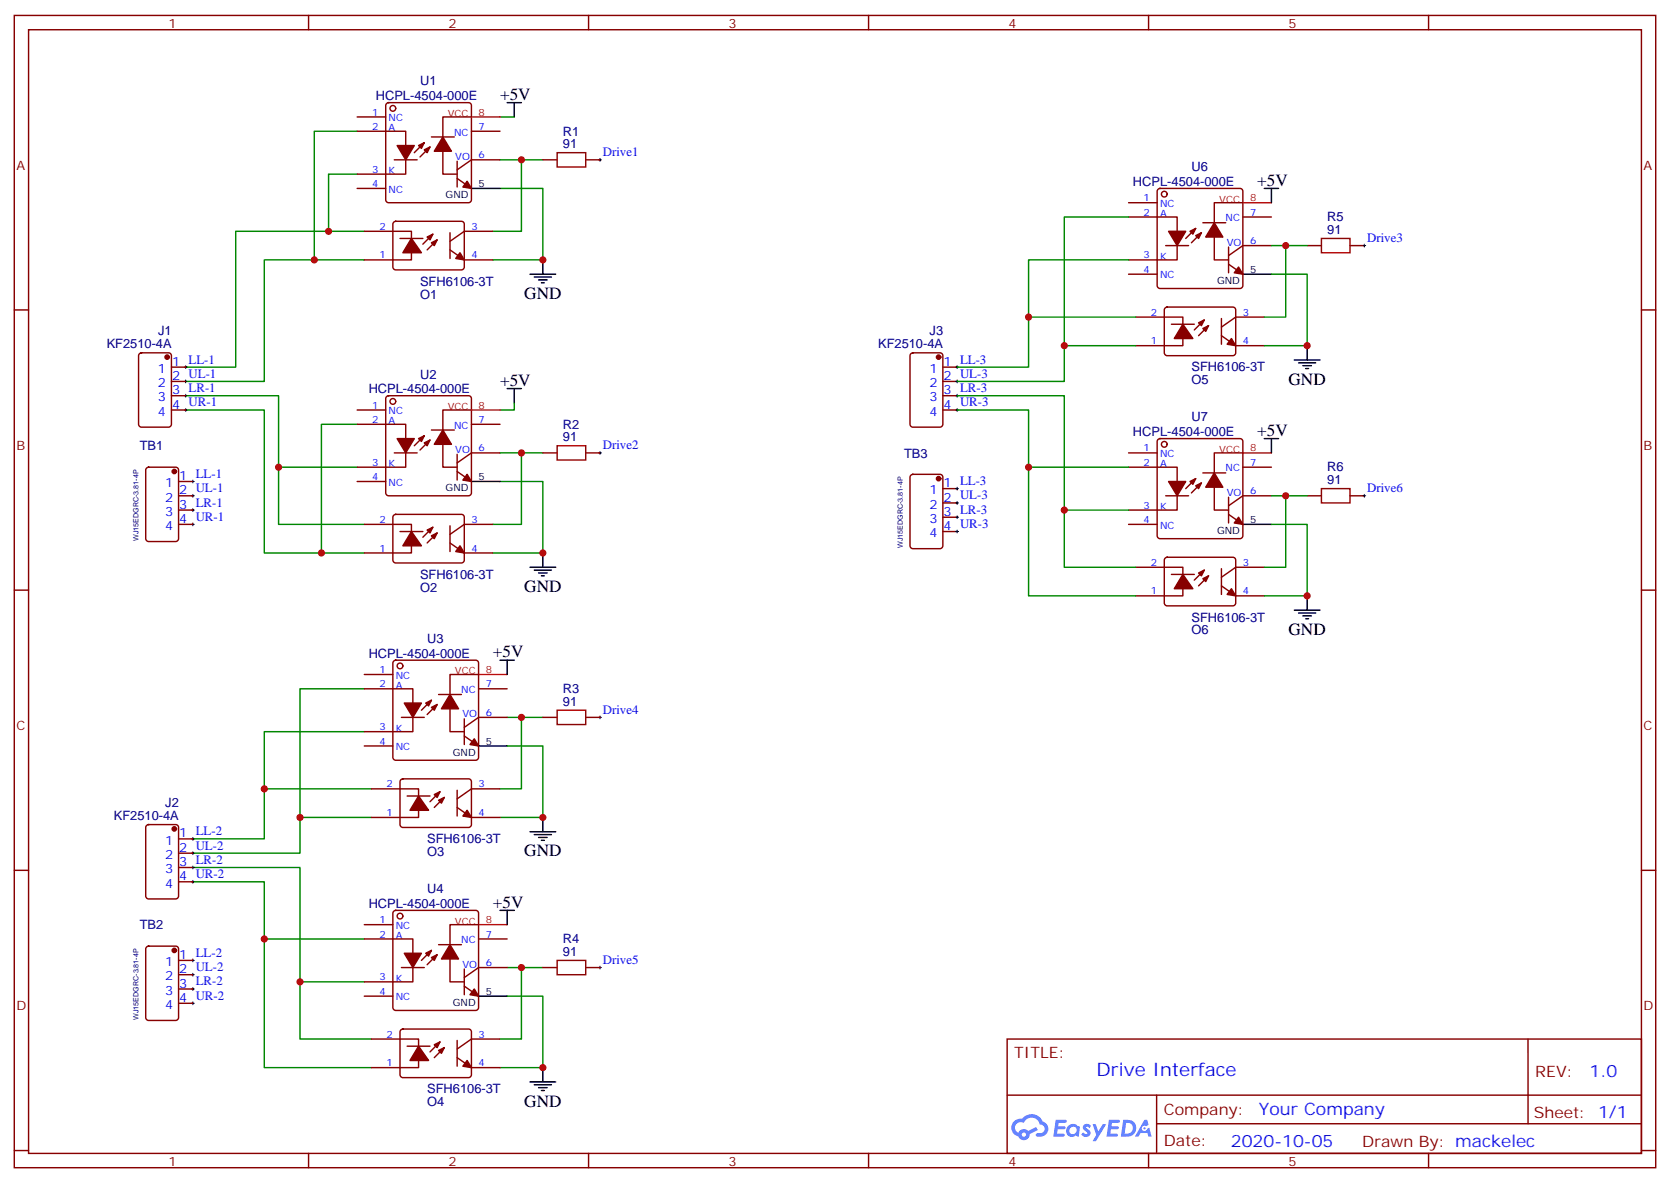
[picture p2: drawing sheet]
<svg xmlns="http://www.w3.org/2000/svg" width="412mm" height="292mm" viewBox="0 0 412 292" stroke-linecap="round" stroke-linejoin="round" font-family="sans-serif">
<g fill="none" stroke="#870000" stroke-width=".35">
<path d="M3.5 3.8h405.4v284.3h-405.4zM7.1 7.3h398.2v277.3h-398.2zM76.2 3.8v3.5M145.3 3.8v3.5M214.5 3.8v3.5M283.6 3.8v3.5M352.8 3.8v3.5M3.5 76.5h3.6M405.3 76.5h3.6M3.5 145.6h3.6M405.3 145.6h3.6M3.5 214.8h3.6"/>
<path d="M405.3 214.8h3.6M248.7 256.4h156.6v28.2h-156.6zM377.3 256.4v20.9M248.7 270.2h156.5M285.6 277.3h119.6M285.6 270.2v14.2M3.5 283.9h3.6M76.2 284.6v3.5M145.3 284.6v3.5M214.5 284.6v3.5M283.6 284.6v3.5M352.8 284.6v3.5"/>
<path d="M405.3 283.9h3.6"/>
</g>
<g fill="#5487ff">
<path d="M267.7 277.6a1.22 1.22 0 0 1 1.7 .2l-.4 .6a.47 .47 0 0 0-.3-.4 .47 .47 0 0 0-.5 .2v.1a1.3 1.3 0 0 1 1 1.7 1.39 1.39 0 0 1-2.2 0l.5-.6 .7 .5a.29 .29 0 0 0 .3-.3 .29 .29 0 0 0-.2-.3 1.04 1.04 0 0 1-.6-1.7z"/>
<path d="M260.7 276.3h2.4a.37 .37 0 0 1 .3 .4 .37 .37 0 0 1-.3 .4h-1.7l-.1 .8h1.5l.3 .4-.3 .4h-1.6l-.2 1.1h1.6a.36 .36 0 0 1 .3 .3 .36 .36 0 0 1-.3 .4h-2.5z"/>
<path d="M273.8 276.3h2.4a.37 .37 0 0 1 .4 .4 .37 .37 0 0 1-.4 .4h-1.6l-.2 .8h1.6l.3 .4-.4 .4h-1.6l-.1 1.1h1.5a.36 .36 0 0 1 .4 .3 .36 .36 0 0 1-.4 .4h-2.4z"/>
<path d="M282.6 276.3h.7l.3 1.3-.6 .3a.69 .69 0 0 0-1 .3 .69 .69 0 0 0 .4 .9 .69 .69 0 0 0 .9-.6l.5-.2 .6 2.2h-.8l-.2-.9h-1.8l-.5 .9h-.8z"/>
<path d="M269.8 277.4h.8l.6 1.8 1.1-1.8h.9l-2.6 4.2h-.8l.9-1.5z"/>
<path d="M277.4 276.3l-.6 4.2h1.3a2.11 2.11 0 0 0 2.5-2.1 2.11 2.11 0 0 0-2.5-2.1zM278.1 277.1a1.39 1.39 0 0 1 1.7 1.4 1.39 1.39 0 0 1-1.8 1.3h-.3z"/>
<path d="M263.7 277.9a1.47 1.47 0 0 0-.1 2.1 1.47 1.47 0 0 0 2.1 .2l.7 .3 .3-2.3-.2-.3h-.4a1.49 1.49 0 0 0-2.4 0zM264.4 278.3a.92 .92 0 0 1 1.5 .5 .92 .92 0 0 1-1.3 1.1 .9 .9 0 0 1-.2-1.6z"/>
<path d="M250.4 276.7a2.18 2.18 0 0 0 1.1 3.7 1.44 1.44 0 0 0 1.6 .9 1.44 1.44 0 0 0 1.2-1.4l2-1.1-.5-.7-1.9 1a1.47 1.47 0 0 0-2.4 .4 1.39 1.39 0 0 1-.7-1.9 1.39 1.39 0 0 1 2-.5 2.12 2.12 0 0 1 2.2-1.3 2.12 2.12 0 0 1 1.9 1.7 1.07 1.07 0 0 1 1.1 1 1.07 1.07 0 0 1-1 1.1h-.7a.43 .43 0 0 0-.5 .4 .43 .43 0 0 0 .4 .5 1.98 1.98 0 0 0 2.5-1.2 1.98 1.98 0 0 0-1.2-2.6 2.98 2.98 0 0 0-5.1-.6l-1.1 .1zM252.3 280a.55 .55 0 0 1 1.1 0 .55 .55 0 0 1-1.1 0z"/>
<circle cx="282.6" cy="278.4" r=".26"/>
</g>
<g fill="none" stroke="#008700" stroke-width=".35">
<path d="M88.2 32.4h-10.6v31.7M123.5 39.4h5.3v17.7h-7.1M123.5 28.9h3.5M128.8 39.4h5.3M88.2 43h-7.1v14.1M90 57.1h-31.8v33.5h-12.3M123.5 46.5h10.6v17.6h-12.4M278.7 53.6h-15.9v31.7M90 64.1h-24.7v30h-19.4M278.7 64.1h-24.7v14.1M280.5 78.2h-26.5v12.4h-17.6M314 67.7h8.8v17.6h-10.6"/>
<path d="M314 60.6h8.8M317.5 60.6v17.6h-5.3M45.9 97.6h22.9v31.8h21.2M127 99.4v1.8h-3.5M236.4 97.6h26.4v42.4h17.7M280.5 85.3h-17.7v8.8h-26.4M45.9 101.2h19.4v35.3h24.7M68.8 115.3h19.4M88.2 104.7h-8.8v31.8M123.5 118.8h10.6v17.7h-12.4M123.5 111.8h10.6M128.8 111.8v17.6h-7.1"/>
<path d="M236.4 101.2h17.6v45.8h26.5M254 115.3h24.7M262.8 125.9h15.9M314 129.4h8.8v17.6h-10.6M314 122.3h8.8M317.5 122.3v17.7h-5.3M90 170h-15.9v31.7M125.2 177h8.9M128.8 177v17.7h-5.3M90 180.6h-24.7v14.1M91.7 194.7h-26.4v12.3h-17.7M125.2 184.1h8.9v17.6h-10.6"/>
<path d="M47.6 214.1h26.5v42.3h17.6M47.6 217.6h17.7v45.9h26.4M91.7 201.7h-17.6v8.8h-26.5M65.3 231.7h24.7M125.2 238.8h8.9M128.8 238.8v17.6h-5.3M74.1 242.3h15.9M125.2 245.8h8.9v17.7h-10.6"/>
</g>
<g fill="none" stroke="#000" stroke-width=".35">
<path d="M125.2 25.3h3.6M127 25.3v3.6M116.4 46.5h7.1M312.2 46.5h3.5M314 46.5v3.5M130.9 67.7h6.3M131.9 68.4h4.3M133 69.1h2.1M133.7 69.8h.7M134.1 64.1v3.6M306.9 67.7h7.1M125.2 95.9h3.6"/>
<path d="M127 95.9v3.5M319.6 88.8h6.4M320.7 89.5h4.2M321.7 90.2h2.1M322.4 90.9h.7M322.8 85.3v3.5M116.4 118.8h7.1M312.2 108.2h3.5M314 108.2v3.6M130.9 140h6.3M134.1 136.5v3.5M306.9 129.4h7.1"/>
<path d="M131.9 140.7h4.3M133 141.4h2.1M133.7 142.1h.7M319.6 150.6h6.4M320.7 151.3h4.2M321.7 152h2.1M322.4 152.7h.7M322.8 147v3.6M123.5 162.9h3.5M125.2 162.9v3.5M118.2 184.1h7M130.9 205.2h6.3"/>
<path d="M131.9 206h4.3M133 206.7h2.1M133.7 207.4h.7M134.1 201.7v3.5M123.5 224.6h3.5M125.2 224.6v3.6M118.2 245.8h7M130.9 267h6.3M131.9 267.7h4.3M133 268.4h2.1M133.7 269.1h.7M134.1 263.5v3.5"/>
</g>
<g fill="none" stroke="#000" stroke-width=".25">
<path d="M147.8 39.4h.7M148.2 39.1v.7M336.5 60.6h.8M336.9 60.3v.7M45.5 97.6h.7M45.5 94.1h.7M45.5 90.6h.7M45.9 90.2v.7M45.9 93.8v.7M45.9 97.3v.7M236 97.6h.7M236 94.1h.7"/>
<path d="M236 90.6h.7M236.4 90.2v.7M236.4 93.8v.7M236.4 97.3v.7M45.5 101.2h.7M45.9 100.8v.7M47.3 118.8h.7M47.6 118.5v.7M147.8 111.8h.7M148.2 111.4v.7M236 101.2h.7M236.4 100.8v.7"/>
<path d="M47.3 129.4h.7M47.3 125.9h.7M47.3 122.3h.7M47.6 122v.7M47.6 125.5v.7M47.6 129v.8M236 131.2h.7M236 120.6h.7M236 124.1h.7M236 127.6h.7M236.4 120.2v.7M236.4 123.8v.7"/>
<path d="M236.4 127.3v.7M236.4 130.8v.7M336.5 122.3h.8M336.9 122v.7M147.8 177h.7M148.2 176.7v.7M47.3 217.6h.7M47.3 214.1h.7M47.3 210.5h.7M47.3 207h.7M47.6 206.7v.7M47.6 210.2v.7"/>
<path d="M47.6 213.7v.7M47.6 217.2v.7M47.3 237h.7M47.6 236.6v.7M147.8 238.8h.7M148.2 238.4v.7M47.3 244.1h.7M47.3 240.5h.7M47.3 247.6h.7M47.6 240.2v.7M47.6 243.7v.7M47.6 247.2v.7"/>
</g>
<g fill="none" stroke="#870000" stroke-width=".35">
<path d="M88.2 32.4h12v10.6h-12M88.2 28.9h7M95.5 25.5l.5-.2h19.7a.71 .71 0 0 1 .7 .7v23.3a.76 .76 0 0 1-.7 .7h-19.7a.76 .76 0 0 1-.8-.7v-23.3zM97.4 39.4h5.6M104.8 35.2l-2.5 2.5M106.2 36.3l-2.5 2.4M106.5 33.8h5.7M112.9 39.8v6.3M116.4 28.9h-7v14.1h3.5M116.4 32.4h7.1M123.5 39.4h-7.1l-3.5 2.5M134.1 39.4h3.5"/>
<path d="M144.6 39.4h3.6M88.2 46.5h7M90 57.1h11.6v7h-11.6M97.2 54.8l.5-.2h16.2a.71 .71 0 0 1 .8 .7v10.6a.76 .76 0 0 1-.8 .7h-16.2a.76 .76 0 0 1-.7-.7v-10.6zM98.8 58.8h5.6M106.9 57.8l-2.5 2.5M107.9 59.2l-2.4 2.5M111.1 57.4v6.4M112.9 44l3.5 2.5M121.7 57.1h-7l-3.6 2.4M278.7 53.6h12v10.5h-12M278.7 50h7.1"/>
<path d="M286 46.7l.5-.2h19.7a.71 .71 0 0 1 .7 .7v23.3a.76 .76 0 0 1-.7 .7h-19.7a.76 .76 0 0 1-.7-.7v-23.3zM295.3 56.4l-2.5 2.4M296.7 57.4l-2.5 2.5M297 55h5.7M306.9 50h-7v14.1h3.5M306.9 53.6h7.1M111.1 61.7l3.6 2.4h7M278.7 67.7h7.1M280.5 78.2h11.6v7.1h-11.6M287.7 76l.5-.2h16.2a.71 .71 0 0 1 .8 .7v10.6a.76 .76 0 0 1-.8 .7h-16.2a.76 .76 0 0 1-.7-.7v-10.6zM287.9 60.6h5.6M297.4 79l-2.5 2.4"/>
<path d="M301.6 78.6v6.3M303.4 65.2l3.5 2.5M303.4 61v6.3M312.2 78.2h-7l-3.6 2.5M314 60.6h-7.1l-3.5 2.5M322.8 60.6h3.5M333.4 60.6h3.5M34.5 87.3l.4-.2h6.7a.71 .71 0 0 1 .7 .7v16.9a.76 .76 0 0 1-.7 .7h-6.7a.76 .76 0 0 1-.7-.7v-16.9zM42.3 90.6h3.6M42.3 94.1h3.6M42.3 97.6h3.6M95.5 97.9l.5-.3h19.7a.71 .71 0 0 1 .7 .8v23.2a.76 .76 0 0 1-.7 .7h-19.7a.76 .76 0 0 1-.8-.7v-23.2z"/>
<path d="M225 87.3l.4-.2h6.7a.71 .71 0 0 1 .7 .7v16.9a.76 .76 0 0 1-.7 .7h-6.7a.76 .76 0 0 1-.7-.7v-16.9zM232.8 90.6h3.6M232.8 94.1h3.6M232.8 97.6h3.6M289.3 80h5.6M298.4 80.4l-2.4 2.4M301.6 82.8l3.6 2.5h7M36.2 115.5l.5-.2h6.7a.71 .71 0 0 1 .7 .7v16.9a.76 .76 0 0 1-.7 .7h-6.7a.76 .76 0 0 1-.7-.7v-16.9zM42.3 101.2h3.6M44.1 118.8h3.5M88.2 104.7h12v10.6h-12M88.2 101.2h7"/>
<path d="M88.2 118.8h7M97.4 111.8h5.6M104.8 107.5l-2.5 2.5M106.2 108.6l-2.5 2.5M106.5 106.1h5.7M112.9 112.1v6.4M112.9 116.3l3.5 2.5M116.4 101.2h-7v14.1h3.5M116.4 104.7h7.1M123.5 111.8h-7.1l-3.5 2.4M134.1 111.8h3.5M144.6 111.8h3.6"/>
<path d="M225 117.3l.4-.2h6.7a.71 .71 0 0 1 .7 .7v16.9a.76 .76 0 0 1-.7 .7h-6.7a.76 .76 0 0 1-.7-.7v-16.9zM232.8 101.2h3.6M278.7 115.3h12v10.6h-12M278.7 111.8h7.1M286 108.4l.5-.2h19.7a.71 .71 0 0 1 .7 .7v23.3a.76 .76 0 0 1-.7 .7h-19.7a.76 .76 0 0 1-.7-.7v-23.3zM295.3 118.1l-2.5 2.5M296.7 119.2l-2.5 2.4M297 116.7h5.7M306.9 111.8h-7v14.1h3.5M306.9 115.3h7.1M44.1 129.4h3.5M44.1 122.3h3.5"/>
<path d="M44.1 125.9h3.5M90 129.4h11.6v7.1h-11.6M97.2 127.1l.5-.2h16.2a.71 .71 0 0 1 .8 .7v10.6a.76 .76 0 0 1-.8 .7h-16.2a.76 .76 0 0 1-.7-.7v-10.6zM98.8 131.2h5.6M106.9 130.1l-2.5 2.5M107.9 131.5l-2.4 2.5M111.1 134l3.6 2.5h7M111.1 129.8v6.3M121.7 129.4h-7l-3.6 2.5M232.8 131.2h3.6M232.8 120.6h3.6M232.8 124.1h3.6"/>
<path d="M232.8 127.6h3.6M278.7 129.4h7.1M280.5 140h11.6v7h-11.6M287.7 137.7l.5-.2h16.2a.71 .71 0 0 1 .8 .7v10.6a.76 .76 0 0 1-.8 .7h-16.2a.76 .76 0 0 1-.7-.7v-10.6zM287.9 122.3h5.6M303.4 122.7v6.3M303.4 126.9l3.5 2.5M312.2 140h-7l-3.6 2.5M314 122.3h-7.1l-3.5 2.5M322.8 122.3h3.5M333.4 122.3h3.5M289.3 141.7h5.6"/>
<path d="M297.4 140.7l-2.5 2.5M298.4 142.1l-2.4 2.5M301.6 140.3v6.4M301.6 144.6l3.6 2.4h7M90 170h12v10.6h-12M90 166.4h7M97.2 163.1l.5-.2h19.8a.71 .71 0 0 1 .7 .7v23.3a.76 .76 0 0 1-.7 .7h-19.8a.76 .76 0 0 1-.7-.7v-23.3zM99.1 177h5.7M106.5 172.8l-2.4 2.5M107.9 173.8l-2.4 2.5M108.3 171.4h5.6M114.7 177.4v6.3"/>
<path d="M118.2 166.4h-7.1v14.2h3.6M118.2 170h7M125.2 177h-7l-3.5 2.5M134.1 177h3.5M144.6 177h3.6M90 184.1h7M91.7 194.7h11.7v7h-11.7M99 192.4l.5-.2h16.2a.71 .71 0 0 1 .7 .7v10.6a.76 .76 0 0 1-.7 .7h-16.2a.76 .76 0 0 1-.7-.7v-10.6zM100.5 196.4h5.7M108.7 195.4l-2.5 2.4M109.7 196.8l-2.5 2.4M112.9 195v6.4"/>
<path d="M112.9 199.2l3.5 2.5h7.1M114.7 181.6l3.5 2.5M123.5 194.7h-7.1l-3.5 2.4M36.2 203.7l.5-.2h6.7a.71 .71 0 0 1 .7 .7v16.9a.76 .76 0 0 1-.7 .7h-6.7a.76 .76 0 0 1-.7-.7v-16.9zM44.1 207h3.5M44.1 210.5h3.5M44.1 214.1h3.5M44.1 217.6h3.5M36.2 233.7l.5-.2h6.7a.71 .71 0 0 1 .7 .7v16.9a.76 .76 0 0 1-.7 .7h-6.7a.76 .76 0 0 1-.7-.7v-16.9zM44.1 237h3.5M90 231.7h12v10.6h-12M90 228.2h7"/>
<path d="M97.2 224.9l.5-.3h19.8a.71 .71 0 0 1 .7 .8v23.2a.76 .76 0 0 1-.7 .7h-19.8a.76 .76 0 0 1-.7-.7v-23.2zM99.1 238.8h5.7M106.5 234.5l-2.4 2.5M107.9 235.6l-2.4 2.5M108.3 233.1h5.6M114.7 239.1v6.4M118.2 228.2h-7.1v14.1h3.6M118.2 231.7h7M125.2 238.8h-7l-3.5 2.4M134.1 238.8h3.5M144.6 238.8h3.6M44.1 240.5h3.5"/>
<path d="M44.1 244.1h3.5M44.1 247.6h3.5M90 245.8h7M91.7 256.4h11.7v7.1h-11.7M99 254.1l.5-.2h16.2a.71 .71 0 0 1 .7 .7v10.6a.76 .76 0 0 1-.7 .7h-16.2a.76 .76 0 0 1-.7-.7v-10.6zM100.5 258.2h5.7M108.7 257.1l-2.5 2.5M109.7 258.5l-2.5 2.5M112.9 256.8v6.3M114.7 243.3l3.5 2.5M123.5 256.4h-7.1l-3.5 2.5M112.9 261l3.5 2.5h7.1"/>
<circle cx="97" cy="26.7" r=".71"/>
<circle cx="287.5" cy="47.9" r=".71"/>
<circle cx="97" cy="99.1" r=".71"/>
<circle cx="287.5" cy="109.6" r=".71"/>
<circle cx="98.8" cy="164.3" r=".71"/>
<circle cx="98.8" cy="226.1" r=".71"/>
</g>
<path d="M137.6 37.7h7v3.5h-7zM326.3 58.8h7.1v3.6h-7.1zM137.6 110h7v3.5h-7zM326.3 120.6h7.1v3.5h-7.1zM137.6 175.3h7v3.5h-7zM137.6 237h7v3.5h-7z" fill="none" stroke="#a10000" stroke-width=".35"/>
<g fill="#870000" stroke="#870000" stroke-width=".35">
<path d="M115.4 261.7l1 1.8-2.1-.4z"/>
<path d="M107.2 257.8l1.5-.7-.8 1.4z"/>
<path d="M108.3 259.2l1.4-.7-.7 1.4z"/>
<path d="M103.4 258.2l2.4 3.5h-4.6z"/>
<path d="M115.4 200l1 1.7-2.1-.3z"/>
<path d="M107.2 196.1l1.5-.7-.8 1.4z"/>
<path d="M108.3 197.5l1.4-.7-.7 1.4z"/>
<path d="M103.4 196.4l2.4 3.6h-4.6z"/>
<path d="M113.6 134.7l1.1 1.8-2.2-.4z"/>
<path d="M105.5 130.8l1.4-.7-.7 1.4z"/>
<path d="M106.5 132.2l1.4-.7-.7 1.4z"/>
<path d="M101.6 131.2l2.5 3.5h-4.6z"/>
<path d="M113.6 62.4l1.1 1.7-2.2-.3z"/>
<path d="M105.5 58.5l1.4-.7-.7 1.4z"/>
<path d="M106.5 59.9l1.4-.7-.7 1.4z"/>
<path d="M101.6 58.8l2.5 3.6h-4.6z"/>
<path d="M117.1 244.1l1.1 1.7-2.1-.3z"/>
<path d="M106.5 236.3l1.4-.7-.7 1.4z"/>
<path d="M105.1 235.2l1.4-.7-.7 1.4z"/>
<path d="M99.8 235.2h4.3l-2.1 3.6z"/>
<path d="M111.1 233.1l2.1 3.5h-4.2z"/>
<path d="M117.1 182.3l1.1 1.8-2.1-.4z"/>
<path d="M106.5 174.6l1.4-.8-.7 1.5z"/>
<path d="M105.1 173.5l1.4-.7-.7 1.4z"/>
<path d="M99.8 173.5h4.3l-2.1 3.5z"/>
<path d="M111.1 171.4l2.1 3.5h-4.2z"/>
<path d="M115.4 117.1l1 1.7-2.1-.3z"/>
<path d="M104.8 109.3l1.4-.7-.7 1.4z"/>
<path d="M103.4 108.2l1.4-.7-.7 1.4z"/>
<path d="M98.1 108.2h4.2l-2.1 3.6z"/>
<path d="M109.4 106.1l2.1 3.5h-4.3z"/>
<path d="M115.4 44.7l1 1.8-2.1-.4z"/>
<path d="M104.8 37l1.4-.7-.7 1.4z"/>
<path d="M103.4 35.9l1.4-.7-.7 1.4z"/>
<path d="M98.1 35.9h4.2l-2.1 3.5z"/>
<path d="M109.4 33.8l2.1 3.5h-4.3z"/>
<path d="M305.9 65.9l1 1.8-2.1-.4z"/>
<path d="M295.3 58.1l1.4-.7-.7 1.4z"/>
<path d="M293.9 57.1l1.4-.7-.7 1.4z"/>
<path d="M288.6 57.1h4.2l-2.1 3.5z"/>
<path d="M299.9 55l2.1 3.5h-4.3z"/>
<path d="M305.9 127.6l1 1.8-2.1-.4z"/>
<path d="M295.3 119.9l1.4-.7-.7 1.4z"/>
<path d="M293.9 118.8l1.4-.7-.7 1.4z"/>
<path d="M288.6 118.8h4.2l-2.1 3.5z"/>
<path d="M299.9 116.7l2.1 3.5h-4.3z"/>
<path d="M304.1 83.5l1.1 1.8-2.2-.4z"/>
<path d="M296 79.7l1.4-.7-.7 1.4z"/>
<path d="M297 81.1l1.4-.7-.7 1.4z"/>
<path d="M292.1 80l2.5 3.5h-4.6z"/>
<path d="M304.1 145.3l1.1 1.7-2.2-.3z"/>
<path d="M296 141.4l1.4-.7-.7 1.4z"/>
<path d="M297 142.8l1.4-.7-.7 1.4z"/>
<path d="M292.1 141.7l2.5 3.6h-4.6z"/>
<circle cx="43" cy="234.5" r=".53"/>
<circle cx="43" cy="116.3" r=".53"/>
<circle cx="43" cy="204.5" r=".53"/>
<circle cx="41.3" cy="88.1" r=".53"/>
<circle cx="231.8" cy="88.1" r=".53"/>
<circle cx="231.8" cy="118.1" r=".53"/>
</g>
<path d="M116.4 28.9h7.1M306.9 50h7.1M116.4 101.2h7.1M306.9 111.8h7.1M118.2 166.4h7M118.2 228.2h7" fill="none" stroke="#f00" stroke-width=".35"/>
<g fill="#c00">
<circle cx="128.8" cy="238.8" r=".88"/>
<circle cx="128.8" cy="177" r=".88"/>
<circle cx="134.1" cy="201.7" r=".88"/>
<circle cx="134.1" cy="263.5" r=".88"/>
<circle cx="65.3" cy="231.7" r=".88"/>
<circle cx="74.1" cy="242.3" r=".88"/>
<circle cx="74.1" cy="201.7" r=".88"/>
<circle cx="65.3" cy="194.7" r=".88"/>
<circle cx="128.8" cy="111.8" r=".88"/>
<circle cx="134.1" cy="136.5" r=".88"/>
<circle cx="68.8" cy="115.3" r=".88"/>
<circle cx="79.4" cy="136.5" r=".88"/>
<circle cx="134.1" cy="64.1" r=".88"/>
<circle cx="128.8" cy="39.4" r=".88"/>
<circle cx="81.1" cy="57.1" r=".88"/>
<circle cx="77.6" cy="64.1" r=".88"/>
<circle cx="254" cy="78.2" r=".88"/>
<circle cx="262.8" cy="85.3" r=".88"/>
<circle cx="262.8" cy="125.9" r=".88"/>
<circle cx="254" cy="115.3" r=".88"/>
<circle cx="322.8" cy="147" r=".88"/>
<circle cx="322.8" cy="85.3" r=".88"/>
<circle cx="317.5" cy="60.6" r=".88"/>
<circle cx="317.5" cy="122.3" r=".88"/>
</g>
<text font-size="4.6" fill="#00f" x="270.8" y="265.4">Drive Interface</text>
<g font-size="4.2">
<text x="123.5" y="24.6">+5V</text>
<text x="310.4" y="45.8">+5V</text>
<text x="129.5" y="73.7">GND</text>
<text x="123.5" y="95.2">+5V</text>
<text x="318.2" y="94.9">GND</text>
<text x="310.4" y="107.5">+5V</text>
<text x="129.5" y="146">GND</text>
<text x="318.2" y="156.6">GND</text>
<text x="121.7" y="162.2">+5V</text>
<text x="129.5" y="211.3">GND</text>
<text x="121.7" y="223.9">+5V</text>
<text x="129.5" y="273.1">GND</text>
</g>
<g font-size="4.2" fill="#00f">
<text x="392.5" y="265.7">1.0</text>
<text x="310.9" y="275.2">Your Company</text>
<text x="304" y="283">2020-10-05</text>
</g>
<g font-size="3.9" fill="#800">
<text x="250.5" y="261">TITLE:</text>
<text x="379.1" y="265.7">REV:</text>
<text x="287.4" y="275.2">Company:</text>
<text x="378.7" y="275.8">Sheet: 1/1</text>
<text x="287.4" y="282.9">Date:</text>
<text x="336.4" y="282.9">Drawn By: mackelec</text>
</g>
<g font-size="3.2" fill="#800">
<text x="41.6" y="6.8">1</text>
<text x="110.8" y="6.8">2</text>
<text x="179.9" y="6.8">3</text>
<text x="249.1" y="6.8">4</text>
<text x="318.2" y="6.8">5</text>
<text x="4.1" y="41.9">A</text>
<text x="405.9" y="41.9">A</text>
<text x="4.1" y="111.1">B</text>
<text x="405.9" y="111.1">B</text>
<text x="4.1" y="180.2">C</text>
<text x="405.9" y="180.2">C</text>
<text x="4.1" y="249.3">D</text>
<text x="405.9" y="249.3">D</text>
<text x="41.6" y="287.6">1</text>
<text x="110.8" y="287.6">2</text>
<text x="179.9" y="287.6">3</text>
<text x="249.1" y="287.6">4</text>
<text x="318.2" y="287.6">5</text>
</g>
<g font-size="3.2" fill="#000080">
<text x="103.7" y="21.1">U1</text>
<text x="92.8" y="24.7">HCPL-4504-000E</text>
<text x="139" y="33.4">R1</text>
<text x="139" y="36.6">91</text>
<text x="279.8" y="45.9">HCPL-4504-000E</text>
<text x="294.2" y="42.3">U6</text>
<text x="327.7" y="57.8">91</text>
<text x="327.7" y="54.6">R5</text>
<text x="103.7" y="70.5">SFH6106-3T</text>
<text x="103.7" y="73.7">O1</text>
<text x="39.1" y="82.7">J1</text>
<text x="229.6" y="82.7">J3</text>
<text x="26.3" y="85.8">KF2510-4A</text>
<text x="216.8" y="85.8">KF2510-4A</text>
<text x="103.7" y="93.4">U2</text>
<text x="294.2" y="91.7">SFH6106-3T</text>
<text x="294.2" y="94.8">O5</text>
<text x="91" y="97">HCPL-4504-000E</text>
<text x="139" y="105.8">R2</text>
<text x="279.8" y="107.6">HCPL-4504-000E</text>
<text x="294.2" y="104">U7</text>
<text x="34.5" y="111.1">TB1</text>
<text x="139" y="108.9">91</text>
<text x="223.2" y="112.9">TB3</text>
<text x="327.7" y="119.5">91</text>
<text x="327.7" y="116.3">R6</text>
<text x="103.7" y="142.8">SFH6106-3T</text>
<text x="103.7" y="146">O2</text>
<text x="294.2" y="153.4">SFH6106-3T</text>
<text x="105.5" y="158.7">U3</text>
<text x="294.2" y="156.6">O6</text>
<text x="91" y="162.3">HCPL-4504-000E</text>
<text x="139" y="171">R3</text>
<text x="139" y="174.2">91</text>
<text x="28.1" y="202.2">KF2510-4A</text>
<text x="40.8" y="199.1">J2</text>
<text x="105.5" y="208.1">SFH6106-3T</text>
<text x="105.5" y="211.2">O3</text>
<text x="105.5" y="220.4">U4</text>
<text x="91" y="224">HCPL-4504-000E</text>
<text x="34.5" y="229.3">TB2</text>
<text x="139" y="232.8">R4</text>
<text x="139" y="235.9">91</text>
<text x="105.5" y="269.8">SFH6106-3T</text>
<text x="105.5" y="273">O4</text>
</g>
<g font-size="3.2" fill="#00f">
<text x="148.9" y="38.6">Drive1</text>
<text x="337.6" y="59.7">Drive3</text>
<text x="39" y="92">1</text>
<text x="39" y="95.5">2</text>
<text x="42.5" y="90.2">1 LL-1</text>
<text x="42.5" y="93.8">2 UL-1</text>
<text x="229.5" y="92">1</text>
<text x="229.5" y="95.5">2</text>
<text x="233" y="90.2">1 LL-3</text>
<text x="233" y="93.8">2 UL-3</text>
<text x="39" y="99.1">3</text>
<text x="42.5" y="97.3">3 LR-1</text>
<text x="42.5" y="100.8">4 UR-1</text>
<text x="229.5" y="99.1">3</text>
<text x="233" y="97.3">3 LR-3</text>
<text x="233" y="100.8">4 UR-3</text>
<text x="39" y="102.6">4</text>
<text x="229.5" y="102.6">4</text>
<text x="148.9" y="110.9">Drive2</text>
<text x="44.3" y="118.5">1 LL-1</text>
<text x="40.8" y="120.2">1</text>
<text x="40.8" y="123.8">2</text>
<text x="44.3" y="122">2 UL-1</text>
<text x="44.3" y="125.5">3 LR-1</text>
<text x="229.5" y="122">1</text>
<text x="229.5" y="125.5">2</text>
<text x="233" y="120.2">1 LL-3</text>
<text x="233" y="123.8">2 UL-3</text>
<text x="337.6" y="121.5">Drive6</text>
<text x="40.8" y="127.3">3</text>
<text x="40.8" y="130.8">4</text>
<text x="44.3" y="129">4 UR-1</text>
<text x="229.5" y="129">3</text>
<text x="233" y="127.3">3 LR-3</text>
<text x="233" y="130.8">4 UR-3</text>
<text x="229.5" y="132.6">4</text>
<text x="148.9" y="176.1">Drive4</text>
<text x="40.8" y="208.4">1</text>
<text x="44.3" y="206.7">1 LL-2</text>
<text x="40.8" y="211.9">2</text>
<text x="40.8" y="215.5">3</text>
<text x="44.3" y="210.2">2 UL-2</text>
<text x="44.3" y="213.7">3 LR-2</text>
<text x="40.8" y="219">4</text>
<text x="44.3" y="217.2">4 UR-2</text>
<text x="40.8" y="238.4">1</text>
<text x="44.3" y="236.6">1 LL-2</text>
<text x="148.9" y="237.9">Drive5</text>
<text x="40.8" y="241.9">2</text>
<text x="40.8" y="245.5">3</text>
<text x="44.3" y="240.2">2 UL-2</text>
<text x="44.3" y="243.7">3 LR-2</text>
<text x="40.8" y="249">4</text>
<text x="44.3" y="247.2">4 UR-2</text>
</g>
<g font-size="2.5" fill="#00f">
<text x="91.9" y="28.5">1</text>
<text x="96" y="29.9">NC</text>
<text x="91.9" y="32">2</text>
<text x="96" y="32.4">A</text>
<text x="112.1" y="33.4">NC</text>
<text x="118.2" y="32">7</text>
<text x="112.4" y="39.4">VO</text>
<text x="118.2" y="39.1">6</text>
<text x="91.9" y="42.6">3</text>
<text x="91.9" y="46.1">4</text>
<text x="96" y="43">K</text>
<text x="96" y="47.6">NC</text>
<text x="282.4" y="53.2">2</text>
<text x="282.4" y="49.7">1</text>
<text x="286.5" y="53.6">A</text>
<text x="286.5" y="51.1">NC</text>
<text x="308.7" y="53.2">7</text>
<text x="93.7" y="56.7">2</text>
<text x="116.4" y="56.7">3</text>
<text x="302.6" y="54.6">NC</text>
<text x="93.7" y="63.8">1</text>
<text x="116.4" y="63.8">4</text>
<text x="282.4" y="63.8">3</text>
<text x="286.5" y="64.1">K</text>
<text x="302.9" y="60.6">VO</text>
<text x="308.7" y="60.3">6</text>
<text x="282.4" y="67.3">4</text>
<text x="286.5" y="68.7">NC</text>
<text x="284.2" y="77.9">2</text>
<text x="306.9" y="77.9">3</text>
<text x="284.2" y="84.9">1</text>
<text x="306.9" y="84.9">4</text>
<text x="91.9" y="100.8">1</text>
<text x="91.9" y="104.4">2</text>
<text x="96" y="104.7">A</text>
<text x="96" y="102.2">NC</text>
<text x="112.1" y="105.8">NC</text>
<text x="118.2" y="104.4">7</text>
<text x="112.4" y="111.8">VO</text>
<text x="118.2" y="111.4">6</text>
<text x="282.4" y="111.4">1</text>
<text x="286.5" y="112.8">NC</text>
<text x="91.9" y="114.9">3</text>
<text x="91.9" y="118.5">4</text>
<text x="96" y="115.3">K</text>
<text x="96" y="119.9">NC</text>
<text x="282.4" y="114.9">2</text>
<text x="286.5" y="115.3">A</text>
<text x="302.6" y="116.3">NC</text>
<text x="308.7" y="114.9">7</text>
<text x="282.4" y="125.5">3</text>
<text x="286.5" y="125.9">K</text>
<text x="302.9" y="122.3">VO</text>
<text x="308.7" y="122">6</text>
<text x="93.7" y="129">2</text>
<text x="116.4" y="129">3</text>
<text x="282.4" y="129">4</text>
<text x="286.5" y="130.5">NC</text>
<text x="93.7" y="136.1">1</text>
<text x="116.4" y="136.1">4</text>
<text x="284.2" y="139.6">2</text>
<text x="306.9" y="139.6">3</text>
<text x="284.2" y="146.7">1</text>
<text x="306.9" y="146.7">4</text>
<text x="93.7" y="166.1">1</text>
<text x="97.7" y="167.5">NC</text>
<text x="93.7" y="169.6">2</text>
<text x="97.7" y="170">A</text>
<text x="113.9" y="171">NC</text>
<text x="119.9" y="169.6">7</text>
<text x="114.2" y="177">VO</text>
<text x="119.9" y="176.7">6</text>
<text x="93.7" y="180.2">3</text>
<text x="93.7" y="183.7">4</text>
<text x="97.7" y="180.6">K</text>
<text x="97.7" y="185.1">NC</text>
<text x="95.4" y="194.3">2</text>
<text x="118.2" y="194.3">3</text>
<text x="95.4" y="201.4">1</text>
<text x="118.2" y="201.4">4</text>
<text x="93.7" y="227.8">1</text>
<text x="93.7" y="231.4">2</text>
<text x="97.7" y="231.7">A</text>
<text x="97.7" y="229.2">NC</text>
<text x="113.9" y="232.8">NC</text>
<text x="119.9" y="231.4">7</text>
<text x="114.2" y="238.8">VO</text>
<text x="119.9" y="238.4">6</text>
<text x="93.7" y="241.9">3</text>
<text x="93.7" y="245.5">4</text>
<text x="97.7" y="242.3">K</text>
<text x="97.7" y="246.9">NC</text>
<text x="95.4" y="256">2</text>
<text x="118.2" y="256">3</text>
<text x="95.4" y="263.1">1</text>
<text x="118.2" y="263.1">4</text>
</g>
<g font-size="2.5" fill="#f00">
<text x="110.6" y="28.9">VCC</text>
<text x="118.2" y="28.5">8</text>
<text x="301.1" y="50">VCC</text>
<text x="308.7" y="49.7">8</text>
<text x="110.6" y="101.2">VCC</text>
<text x="118.2" y="100.8">8</text>
<text x="301.1" y="111.8">VCC</text>
<text x="308.7" y="111.4">8</text>
<text x="112.3" y="166.4">VCC</text>
<text x="119.9" y="166.1">8</text>
<text x="119.9" y="227.8">8</text>
<text x="112.3" y="228.2">VCC</text>
</g>
<g font-size="2.5">
<text x="118.2" y="46.1">5</text>
<text x="110" y="49">GND</text>
<text x="300.5" y="70.1">GND</text>
<text x="308.7" y="67.3">5</text>
<text x="118.2" y="118.5">5</text>
<text x="110" y="121.3">GND</text>
<text x="300.5" y="131.9">GND</text>
<text x="308.7" y="129">5</text>
<text x="119.9" y="183.7">5</text>
<text x="111.8" y="186.5">GND</text>
<text x="119.9" y="245.5">5</text>
<text x="111.8" y="248.3">GND</text>
</g>
<g font-size="1.8" fill="#000080">
<text x="34.2" y="133.5" transform="rotate(-90 34.2 133.5)">WJ15EDGRC-3.81-4P</text>
<text x="223" y="135.3" transform="rotate(-90 223 135.3)">WJ15EDGRC-3.81-4P</text>
<text x="34.2" y="251.7" transform="rotate(-90 34.2 251.7)">WJ15EDGRC-3.81-4P</text>
</g>
</svg>
